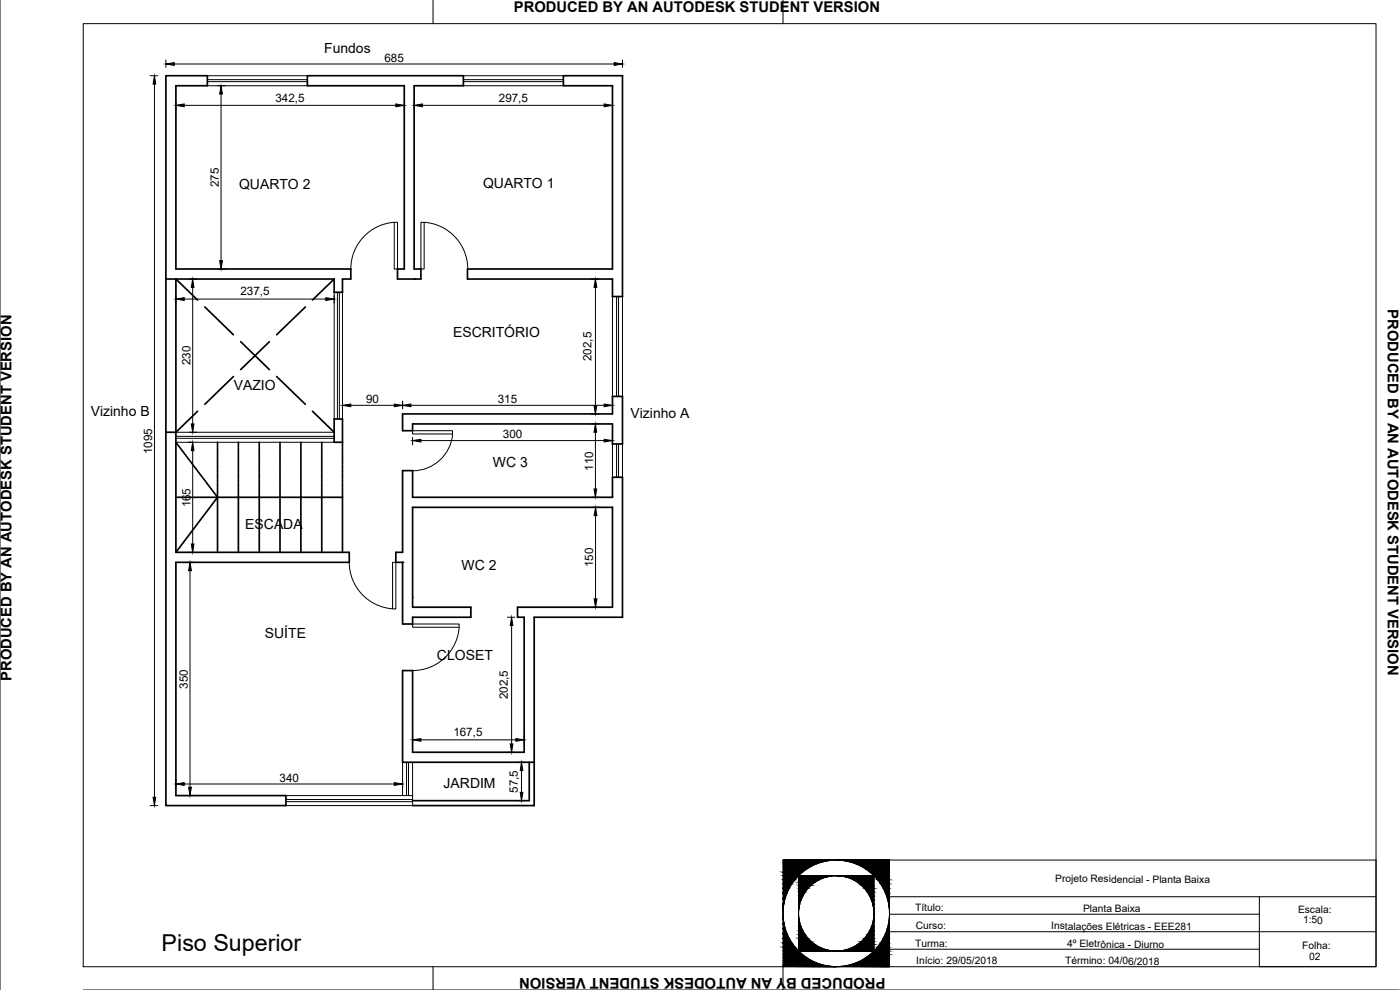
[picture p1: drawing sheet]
<svg xmlns="http://www.w3.org/2000/svg" width="420mm" height="297mm" viewBox="0 0 420 297" stroke-linecap="round" stroke-linejoin="round" font-family="sans-serif">
<!-- layer: Paredes -->
<g fill="none" stroke="#000" stroke-width=".51">
<path d="M92.2 22.7h46.9v3h-14.8v55h2v3h-7v-3h2v-55h-29.1zM169.1 22.7h17.7v66.3h-3v-5.3h-43.5v-3h43.5v-55h-14.7zM49.8 83.7h50.5M59.3 90l-6.5-6.3v82M61.5 92.1l8.6 8.3M91.7 92.1l-8.7 8.3M100.3 83.7v4h2.5v-4h2.5v-3h-52.5v-55h9.4v-3h-12.4v219h36v-3h-33v-70h52v-3h-52M100.3 83.7l-6.5 6.3M70.1 113l-8.6 8.3M72.2 102.5l8.7 8.4M80.9 102.5l-8.7 8.4M83 113l8.7 8.3"/>
<path d="M52.8 132.7l.3 .4M53.2 133.3l.3 .4M53.7 133.9l.3 .4M54.1 134.5l.3 .4M54.6 135.1l.3 .4M55 135.7l.3 .4M55.5 136.3l.3 .4M55.9 136.9l.4 .4M56.4 137.5l.3 .4M56.9 138.1l.2 .4M57.3 138.7l.3 .4M57.7 139.3l.3 .3"/>
<path d="M58.2 139.9l.3 .4M59.3 123.4l-6.5 6.3h-3M65.3 132.7v.6M65.3 133.6v.5M65.3 134.4v.4M65.3 135.1v.5M65.3 135.8v.5M65.3 136.6v.5M65.3 137.3v.5M65.3 138.1v.5M65.3 138.8v.5M65.3 139.6v.5"/>
<path d="M71.5 132.7v.6M71.5 133.6v.5M71.5 134.4v.4M71.5 135.1v.5M71.5 135.8v.5M71.5 136.6v.5M71.5 137.3v.5M71.5 138.1v.5M71.5 138.8v.5M71.5 139.6v.5M77.8 132.7v.6M77.8 133.6v.5"/>
<path d="M77.8 134.4v.4M77.8 135.1v.5M77.8 135.8v.5M77.8 136.6v.5M77.8 137.3v.5M77.8 138.1v.5M77.8 138.8v.5M77.8 139.6v.5M84 132.7v.6M84 133.6v.5M84 134.4v.4M84 135.1v.5"/>
<path d="M84 135.8v.5M84 136.6v.5M84 137.3v.5M84 138.1v.5M84 138.8v.5M84 139.6v.5M90.3 132.7v.6M90.3 133.6v.5M90.3 134.4v.4M90.3 135.1v.5M90.3 135.8v.5M90.3 136.6v.5"/>
<path d="M90.3 137.3v.5M90.3 138.1v.5M90.3 138.8v.5M90.3 139.6v.5M93.8 123.4l6.5 6.3M96.6 132.7v.6M96.6 133.6v.5M96.6 134.4v.4M96.6 135.1v.5M96.6 135.8v.5M96.6 136.6v.5M96.6 137.3v.5"/>
<path d="M96.6 138.1v.5M96.6 138.8v.5M96.6 139.6v.5M102.8 132.7h-2.5v-7h2.5v7.6M102.8 133.6v.5M102.8 134.4v.4M102.8 135.1v.5M102.8 135.8v.5M102.8 136.6v.5M102.8 137.3v.5M102.8 138.1v.5M102.8 138.8v.5"/>
<path d="M102.8 139.6v.5M120.8 124.2h63v-5.3h3v14.3h-3v-6h-60v2h-3zM52.8 149.2h50M58.7 140.4l.3 .5M59.1 141l.3 .5M59.6 141.7l.3 .4M60 142.3l.3 .3M60.5 142.9l.3 .3M60.9 143.5l.3 .3M61.4 144l.3 .4M61.8 144.6l.3 .5M62.3 145.2l.3 .5"/>
<path d="M62.7 145.8l.3 .4M63.2 146.5l.3 .3M63.6 147.1l.4 .3M64.1 147.6l.3 .4M64.6 148.2l.3 .4M65 148.8l.3 .4-12.5 16.5M65.3 140.3v.5M65.3 141.1v.5M65.3 141.8v.6M65.3 142.6v.5M65.3 143.3v.5M65.3 144.1v.5"/>
<path d="M65.3 144.9v.4M65.3 145.6v.5M65.3 146.3v.5M65.3 147.1v.5M65.3 147.8v.5M65.3 148.6v17.1M71.5 140.3v.5M71.5 141.1v.5M71.5 141.8v.6M71.5 142.6v.5M71.5 143.3v.5M71.5 144.1v.5"/>
<path d="M71.5 144.9v.4M71.5 145.6v.5M71.5 146.3v.5M71.5 147.1v.5M71.5 147.8v.5M71.5 148.6v17.1M77.8 140.3v.5M77.8 141.1v.5M77.8 141.8v.6M77.8 142.6v.5M77.8 143.3v.5M77.8 144.1v.5"/>
<path d="M77.8 144.9v.4M77.8 145.6v.5M77.8 146.3v.5M77.8 147.1v.5M77.8 147.8v.5M77.8 148.6v17.1M84 140.3v.5M84 141.1v.5M84 141.8v.6M84 142.6v.5M84 143.3v.5M84 144.1v.5"/>
<path d="M84 144.9v.4M84 145.6v.5M84 146.3v.5M84 147.1v.5M84 147.8v.5M84 148.6v17.1M90.3 140.3v.5M90.3 141.1v.5M90.3 141.8v.6M90.3 142.6v.5M90.3 143.3v.5M90.3 144.1v.5"/>
<path d="M90.3 144.9v.4M90.3 145.6v.5M90.3 146.3v.5M90.3 147.1v.5M90.3 147.8v.5M90.3 148.6v17.1M96.6 140.3v.5M96.6 141.1v.5M96.6 141.8v.6M96.6 142.6v.5M96.6 143.3v.5M96.6 144.1v.5"/>
<path d="M96.6 144.9v.4M96.6 145.6v.5M96.6 146.3v.5M96.6 147.1v.5M96.6 147.8v.5M96.6 148.6v17.1M102.8 140.3v.5M102.8 141.1v.5M102.8 141.8v.6M102.8 142.6v.5M102.8 143.3v.5M102.8 144.1v.5"/>
<path d="M102.8 144.9v.4M102.8 145.6v.5M102.8 146.3v.5M102.8 147.1v.5M102.8 147.8v.5M102.8 148.6v17.1M158.8 228.7v11.5h-35M160.3 228.7h-39.5v-27.5h3v24.5h33.5v-40.5h-2v-3h28.5v-30h-60v30h17.5v3h-17.5v2h-3v-18.5h-2v-3h2v-24.5h3v8h60v-6h3v42h-26.5v56.5h-36.5"/>
</g>
<!-- layer: Portas e Janelas -->
<g fill="none" stroke="#000" stroke-width=".3">
<path d="M62.2 25.7h30M62.2 24.5h30M62.2 22.7h30M62.2 23.9h30M139.1 25.7h30M139.1 24.5h30M139.1 22.7h30M139.1 23.9h30M118.3 66.7a14 14 0 0 0-13 14M118.3 66.7h1v14h-1zM126.3 66.7h1v14h-1zM127.3 66.7a14 14 0 0 1 13.1 14"/>
<path d="M100.3 87.7v38M101.3 87.7v38M101.9 87.7v38M102.8 87.7v38M183.8 89v29.9M185 89v29.9M185.6 89v29.9M186.8 89v29.9M52.8 129.7h47.5M52.8 130.9h47.5M52.8 132.7h47.5M52.8 131.5h47.5"/>
<path d="M123.8 129.2h12v1h-12zM135.8 130.2a12 12 0 0 1-12 11.1M183.8 133.2v10M185 133.2v10M185.6 133.2v10M186.8 133.2v10M104.8 168.7a14 14 0 0 0 13 14M117.8 168.7h1v14h-1zM123.8 179.2h.1M123.8 187.2h14v1h-14zM137.8 188.2a14 14 0 0 1-14 13M85.8 238.7h38"/>
<path d="M85.8 239.9h38M120.8 228.7v10M122 228.7v10M122.6 228.7v10M123.8 228.7v13h-38M85.8 240.5h38"/>
</g>
<!-- layer: Paredes -->
<g fill="#000">
<circle cx="124.3" cy="83.7" r=".25"/>
<circle cx="120.8" cy="168.7" r=".25"/>
</g>
<!-- layer: Cotas -->
<g fill="none" stroke="#000" stroke-width=".3">
<path d="M49.8 18v2.2M52.3 19.2h132M186.8 18v2.2M45.1 22.7h2.2M46.4 25.2v214M52.8 30.6v2.3M55.3 31.6h63.5M65.4 25.7h2.2M66.3 28.2v50M121.3 30.6v2.3M124.3 30.6v2.3M126.8 31.6h54.5"/>
<path d="M183.8 30.6v2.3M52.8 88.7v2.3M55.3 89.7h42.5M56.8 83.7h2.3M57.8 86.2v41M65.4 80.7h2.2M100.3 88.7v2.3M177.4 83.7h2.3M178.7 86.2v35.5M56.6 132.7h1.2M56.8 129.7h2.3M57.8 135.2v28"/>
<path d="M102.8 121.6v1.3M105.3 121.6h13M120.8 120.4v2.2M123.3 121.6h58M123.8 131.2v2.3M126.3 132.2h55M177.4 124.2h2.3M177.4 127.2h2.3M178.7 129.7v17M183.8 120.4v2.2M183.8 131.2v2.3M177.4 149.2h2.3"/>
<path d="M177.5 152.2h2.2M178.7 154.7v25M56 168.7h2.3M56.6 165.7h1.2M57 171.2v65M152.3 185.2h2.2M153.5 187.7v35.5M177.5 182.2h2.2M52.8 234v2.2M55.3 235.2h63M56 238.7h2.3M120.8 234v2.2"/>
<path d="M123.8 220.8v2.2M126.3 222h28.5M152.3 225.7h2.2M155.3 228.7h2.2M156.5 231.2v6.5M157.3 220.8v2.2M45.1 241.7h2.2M155.3 240.2h2.2"/>
</g>
<g fill="#000" stroke="#000" stroke-width=".3">
<path d="M49.8 19.2l2.5-.4v.8zM184.3 18.8l2.5 .4-2.5 .4zM46.4 22.7l.3 2.5h-.8zM52.8 31.6l2.5-.4v.8zM66.3 25.7l.5 2.5h-.9zM118.8 31.2l2.5 .4-2.5 .4zM124.3 31.6l2.5-.4v.8zM181.3 31.2l2.5 .4-2.5 .4zM65.9 78.2h.9l-.5 2.5zM52.8 89.7l2.5-.4v.9zM57.8 83.7l.4 2.5h-.8zM97.8 89.3l2.5 .4-2.5 .5z"/>
<path d="M178.7 83.7l.4 2.5h-.8zM57.4 127.2h.8l-.4 2.5zM57.8 132.7l.4 2.5h-.8zM102.8 121.6l2.5-.4v.8zM118.3 121.2l2.5 .4-2.5 .4zM120.8 121.6l2.5-.4v.8zM123.8 132.2l2.5-.4v.8zM178.3 121.7h.8l-.4 2.5zM178.7 127.2l.4 2.5h-.8zM181.3 131.8l2.5 .4-2.5 .4zM181.3 121.2l2.5 .4-2.5 .4zM178.3 146.7h.8l-.4 2.5z"/>
<path d="M178.7 152.2l.5 2.5h-.9zM57 168.7l.4 2.5h-.8zM57.4 163.2h.8l-.4 2.5zM178.3 179.7h.9l-.5 2.5zM153.5 185.2l.4 2.5h-.8zM45.9 239.2h.8l-.3 2.5zM52.8 235.2l2.5-.4v.9zM56.6 236.2h.8l-.4 2.5zM118.3 234.8l2.5 .4-2.5 .5zM123.8 222l2.5-.4v.8zM153.1 223.2h.8l-.4 2.5zM154.8 221.6l2.5 .4-2.5 .4z"/>
<path d="M156.5 228.7l.4 2.5h-.8zM156.1 237.7h.8l-.4 2.5z"/>
</g>
<!-- layer: 0 -->
<g fill="none" stroke="#000" stroke-width=".3">
<path d="M0 .1v296.9M25 7.1h388v283h-388zM130 .1v7M235 .1v7M235 258h178v32.1h-35v-21M267 258v32.1M239.6 262.7h22.7v22.7h-22.7zM267 279.6h146M267 274.3h111M267 269.1h146M25 297h394.9M130 290.1v6.9"/>
<path d="M235 290.1v6.9M267 284.8h111"/>
<circle cx="251" cy="274" r="16"/>
<circle cx="251" cy="274" r="11.3"/>
</g>
<g fill="#000" stroke="#000" stroke-width=".3">
<path d="M235 272.7v1.4zM235 274.1v1.3zM239.6 272.7v1.4zM239.6 274.1l.1 1.3zM262.2 272.7l.1 1.4zM262.3 274.1l-.1 1.3zM266.9 272.5l.1 .2zM267 274.1l-.1 1.3z"/>
<path d="M235 260l7.1 .8 1.3-.8zM235 260l7.1 .8h-7.1z"/>
<path d="M235 259.3l8.4 .7 1.5-.7zM235 259.3l8.4 .7h-8.4z"/>
<path d="M235 258.8l9.9 .5 1.4-.5zM235 258.8l9.9 .5h-9.9z"/>
<path d="M235 258.4l11.3 .4 1.6-.4zM235 258.4l11.3 .4h-11.3z"/>
<path d="M235 258.1l12.9 .3 1.5-.3zM235 258.1l12.9 .3h-12.9z"/>
<path d="M235 258h16zM235 258l14.4 .1z"/>
<path d="M251 258l16 .1zM251 258l16 .1z"/>
<path d="M252.6 258.1l14.4 .3v-.3zM252.6 258.1l14.4 .3h-12.9z"/>
<path d="M254.1 258.4l12.9 .4v-.4zM254.1 258.4l12.9 .4h-11.4z"/>
<path d="M255.6 258.8l11.4 .5v-.5zM255.6 258.8l11.4 .5h-9.9z"/>
<path d="M257.1 259.3l9.9 .7v-.7zM257.1 259.3l9.9 .7h-8.5z"/>
<path d="M258.5 260l8.5 .8v-.8zM258.5 260l8.5 .8h-7.2z"/>
<path d="M235 272.5v.2zM235 272.5v.2z"/>
<path d="M235 275.4v.2zM235 275.4v.2z"/>
<path d="M235 275.6l.3 1.6zM235 275.6l.3 1.6h-.3z"/>
<path d="M235 271v1.5l.3-1.5zM235 271v1.5z"/>
<path d="M235 277.2l.7 1.5-.4-1.5zM235 277.2l.7 1.5h-.7z"/>
<path d="M235 269.4l.3 1.6 .4-1.6zM235 269.4l.3 1.6h-.3z"/>
<path d="M235 278.7l1.2 1.5-.5-1.5zM235 278.7l1.2 1.5h-1.2z"/>
<path d="M235 268l.7 1.4 .5-1.4zM235 268l.7 1.4h-.7z"/>
<path d="M235 266.5l1.2 1.5 .7-1.5zM235 266.5l1.2 1.5h-1.2z"/>
<path d="M235 265.2l1.9 1.3 .8-1.3zM235 265.2l1.9 1.3h-1.9z"/>
<path d="M235 263.9l2.7 1.3 .9-1.3zM235 263.9l2.7 1.3h-2.7z"/>
<path d="M235 262.7l3.6 1.2 1-1.2zM235 262.7l3.6 1.2h-3.6z"/>
<path d="M239.6 275.4l.4 1.4zM239.6 275.4l.4 1.4h-.4z"/>
<path d="M239.6 271.3l.1 1.4 .3-1.4zM239.6 271.3l.1 1.4z"/>
<path d="M239.6 276.8l.8 1.3-.4-1.3zM239.6 276.8l.8 1.3h-.8z"/>
<path d="M239.6 270l.4 1.3 .4-1.3zM239.6 270l.4 1.3h-.4z"/>
<path d="M239.6 278.1l1.4 1.2-.6-1.2zM239.6 278.1l1.4 1.2h-1.4z"/>
<path d="M235 261.7l4.6 1 1.2-1zM235 261.7l4.6 1h-4.6z"/>
<path d="M239.6 268.8l.8 1.2 .6-1.2zM239.6 268.8l.8 1.2h-.8z"/>
<path d="M239.6 279.3l2.1 1.2-.7-1.2zM239.6 279.3l2.1 1.2h-2.1z"/>
<path d="M239.6 267.6l1.4 1.2 .7-1.2zM239.6 267.6l1.4 1.2h-1.4z"/>
<path d="M235 260.8l5.8 .9 1.3-.9zM235 260.8l5.8 .9h-5.8z"/>
<path d="M239.6 266.6l2.1 1 .8-1zM239.6 266.6l2.1 1h-2.1z"/>
<path d="M239.6 265.6l2.9 1 1-1zM239.6 265.6l2.9 1h-2.9z"/>
<path d="M239.6 264.7l3.9 .9 1.1-.9zM239.6 264.7l3.9 .9h-3.9z"/>
<path d="M239.6 264.1l5 .6 1.1-.6zM239.6 264.1l5 .6h-5z"/>
<path d="M239.6 263.5l6.1 .6 1.3-.6zM239.6 263.5l6.1 .6h-6.1z"/>
<path d="M239.6 263.1l7.4 .4 1.3-.4zM239.6 263.1l7.4 .4h-7.4z"/>
<path d="M239.6 262.8l8.7 .3 1.3-.3zM239.6 262.8l8.7 .3h-8.7z"/>
<path d="M239.6 262.7h11.4zM239.6 262.7l10 .1z"/>
<path d="M251 262.7l11.3 .1zM251 262.7l11.3 .1z"/>
<path d="M252.3 262.8l10 .3v-.3zM252.3 262.8l10 .3h-8.6z"/>
<path d="M253.7 263.1l8.6 .4v-.4zM253.7 263.1l8.6 .4h-7.3z"/>
<path d="M255 263.5l7.3 .6v-.6zM255 263.5l7.3 .6h-6.1z"/>
<path d="M256.2 264.1l6.1 .6v-.6zM256.2 264.1l6.1 .6h-4.9z"/>
<path d="M257.4 264.7l4.9 .9v-.9zM257.4 264.7l4.9 .9h-3.8z"/>
<path d="M258.5 265.6l3.8 1v-1zM258.5 265.6l3.8 1h-2.8z"/>
<path d="M259.5 266.6l2.8 1v-1zM259.5 266.6l2.8 1h-2z"/>
<path d="M260.3 267.6l2 1.2v-1.2zM260.3 267.6l2 1.2h-1.3z"/>
<path d="M261 268.8l1.3 1.2v-1.2zM261 268.8l1.3 1.2h-.8z"/>
<path d="M261.5 270l.8 1.3v-1.3zM261.5 270l.8 1.3h-.3z"/>
<path d="M262 271.3l.3 1.4v-1.4zM262 271.3l.3 1.4z"/>
<path d="M262.2 275.4l.1 1.4zM262.2 275.4l.1 1.4h-.3z"/>
<path d="M262 276.8l.3 1.3v-1.3zM262 276.8l.3 1.3h-.8z"/>
<path d="M261.5 278.1l.8 1.2v-1.2zM261.5 278.1l.8 1.2h-1.3z"/>
<path d="M261 279.3l1.3 1.2v-1.2zM261 279.3l1.3 1.2h-2z"/>
<path d="M266.9 272.5l.1 .2zM266.9 272.7l.1 1.4z"/>
<path d="M259.8 260.8l7.2 .9v-.9zM259.8 260.8l7.2 .9h-5.9z"/>
<path d="M261.1 261.7l5.9 1v-1zM261.1 261.7l5.9 1h-4.7z"/>
<path d="M262.3 262.7l4.7 1.2v-1.2zM262.3 262.7l4.7 1.2h-3.6z"/>
<path d="M263.4 263.9l3.6 1.3v-1.3zM263.4 263.9l3.6 1.3h-2.7z"/>
<path d="M264.3 265.2l2.7 1.3v-1.3zM264.3 265.2l2.7 1.3h-1.9z"/>
<path d="M265.1 266.5l1.9 1.5v-1.5zM265.1 266.5l1.9 1.5h-1.2z"/>
<path d="M265.8 268l1.2 1.4v-1.4zM265.8 268l1.2 1.4h-.7z"/>
<path d="M266.3 269.4l.7 1.6v-1.6zM266.3 269.4l.7 1.6h-.3z"/>
<path d="M266.7 271l.3 1.5v-1.5zM266.7 271l.3 1.5z"/>
<path d="M266.9 275.4l.1 .2zM266.9 275.4l.1 .2z"/>
<path d="M266.9 275.6l.1 1.6zM266.9 275.6l.1 1.6h-.3z"/>
<path d="M266.7 277.2l.3 1.5v-1.5zM266.7 277.2l.3 1.5h-.7z"/>
<path d="M266.3 278.7l.7 1.5v-1.5zM266.3 278.7l.7 1.5h-1.2z"/>
<path d="M235 280.2l1.9 1.4-.7-1.4zM235 280.2l1.9 1.4h-1.9z"/>
<path d="M235 281.6l2.7 1.3-.8-1.3zM235 281.6l2.7 1.3h-2.7z"/>
<path d="M235 282.9l3.6 1.3-.9-1.3zM235 282.9l3.6 1.3h-3.6z"/>
<path d="M235 284.2l4.6 1.1-1-1.1zM235 284.2l4.6 1.1h-4.6z"/>
<path d="M235 285.3l4.6 .1zM235 285.3l4.6 .1z"/>
<path d="M235 285.4l5.8 1-1.2-1zM235 285.4l5.8 1h-5.8z"/>
<path d="M235 286.4l7.1 .9-1.3-.9zM235 286.4l7.1 .9h-7.1z"/>
<path d="M239.6 280.5l2.9 1-.8-1zM239.6 280.5l2.9 1h-2.9z"/>
<path d="M235 287.3l8.4 .9-1.3-.9zM235 287.3l8.4 .9h-8.4z"/>
<path d="M239.6 281.5l3.9 1-1-1zM239.6 281.5l3.9 1h-3.9z"/>
<path d="M235 288.2l9.9 .6-1.5-.6zM235 288.2l9.9 .6h-9.9z"/>
<path d="M239.6 282.5l5 .9-1.1-.9zM239.6 282.5l5 .9h-5z"/>
<path d="M239.6 283.4l6.1 .7-1.1-.7zM239.6 283.4l6.1 .7h-6.1z"/>
<path d="M235 288.8l11.3 .6-1.4-.6zM235 288.8l11.3 .6h-11.3z"/>
<path d="M239.6 284.1l7.4 .5-1.3-.5zM239.6 284.1l7.4 .5h-7.4z"/>
<path d="M235 289.4l12.9 .4-1.6-.4zM235 289.4l12.9 .4h-12.9z"/>
<path d="M239.6 284.6l8.7 .5-1.3-.5zM239.6 284.6l8.7 .5h-8.7z"/>
<path d="M235 289.8l14.4 .2-1.5-.2zM235 289.8l14.4 .2h-14.4z"/>
<path d="M239.6 285.1l10 .2-1.3-.2zM239.6 285.1l10 .2h-10z"/>
<path d="M235 290l16 .1zM235 290l16 .1z"/>
<path d="M239.6 285.3l11.4 .1zM239.6 285.3l11.4 .1z"/>
<path d="M260.3 280.5l2 1v-1zM260.3 280.5l2 1h-2.8z"/>
<path d="M259.5 281.5l2.8 1v-1zM259.5 281.5l2.8 1h-3.8z"/>
<path d="M258.5 282.5l3.8 .9v-.9zM257.4 283.4l1.1-.9 3.8 .9z"/>
<path d="M257.4 283.4l4.9 .7v-.7zM256.2 284.1l1.2-.7 4.9 .7z"/>
<path d="M256.2 284.1l6.1 .5v-.5zM255 284.6l1.2-.5 6.1 .5z"/>
<path d="M255 284.6l7.3 .5v-.5zM253.7 285.1l1.3-.5 7.3 .5z"/>
<path d="M253.7 285.1l8.6 .2v-.2zM252.3 285.3l1.4-.2 8.6 .2z"/>
<path d="M252.3 285.3l10 .1zM251 285.4h11.3z"/>
<path d="M265.8 280.2l1.2 1.4v-1.4zM265.8 280.2l1.2 1.4h-1.9z"/>
<path d="M265.1 281.6l1.9 1.3v-1.3zM265.1 281.6l1.9 1.3h-2.7z"/>
<path d="M264.3 282.9l2.7 1.3v-1.3zM264.3 282.9l2.7 1.3h-3.6z"/>
<path d="M263.4 284.2l3.6 1.1v-1.1zM263.4 284.2l3.6 1.1h-4.7z"/>
<path d="M262.3 285.3l4.7 .1zM262.3 285.3l4.7 .1z"/>
<path d="M262.3 285.4l4.7 1v-1zM261.1 286.4l1.2-1 4.7 1z"/>
<path d="M261.1 286.4l5.9 .9v-.9zM259.8 287.3l1.3-.9 5.9 .9z"/>
<path d="M259.8 287.3l7.2 .9v-.9zM258.5 288.2l1.3-.9 7.2 .9z"/>
<path d="M258.5 288.2l8.5 .6v-.6zM257.1 288.8l1.4-.6 8.5 .6z"/>
<path d="M257.1 288.8l9.9 .6v-.6zM255.6 289.4l1.5-.6 9.9 .6z"/>
<path d="M255.6 289.4l11.4 .4v-.4zM254.1 289.8l1.5-.4 11.4 .4z"/>
<path d="M254.1 289.8l12.9 .2v-.2zM252.6 290l1.5-.2 12.9 .2z"/>
<path d="M252.6 290l14.4 .1zM251 290.1h16z"/>
</g>
<text font-size="7" x="48.5" y="285.4">Piso Superior</text>
<g font-size="4.4">
<text x="154.2" y="3.6">PRODUCED BY AN AUTODESK STUDENT VERSION</text>
<text x="416.5" y="92.8" transform="rotate(90 416.5 92.8)">PRODUCED BY AN AUTODESK STUDENT VERSION</text>
<text x="3.5" y="204.3" transform="rotate(-90 3.5 204.3)">PRODUCED BY AN AUTODESK STUDENT VERSION</text>
<text x="265.7" y="293.6" transform="rotate(-180 265.7 293.6)">PRODUCED BY AN AUTODESK STUDENT VERSION</text>
</g>
<g font-size="4.2">
<text x="97.3" y="15.9">Fundos</text>
<text x="71.8" y="56.7">QUARTO 2</text>
<text x="145" y="56.5">QUARTO 1</text>
<text x="136" y="101.2">ESCRITÓRIO</text>
<text x="70.1" y="117.2">VAZIO</text>
<text x="27.2" y="125">Vizinho B</text>
<text x="189.2" y="125.4">Vizinho A</text>
<text x="148" y="140.1">WC 3</text>
<text x="73.6" y="158.9">ESCADA</text>
<text x="138.5" y="170.9">WC 2</text>
<text x="79.5" y="191.5">SUÍTE</text>
<text x="131.1" y="197.9">CLOSET</text>
<text x="133.1" y="236.3">JARDIM</text>
</g>
<g font-size="3.5">
<text x="115.4" y="18.5">685</text>
<text x="82.7" y="30.5">342,5</text>
<text x="149.7" y="30.5">297,5</text>
<text x="65.7" y="56.1" transform="rotate(-90 65.7 56.1)">275</text>
<text x="72.2" y="88.6">237,5</text>
<text x="57.1" y="109.6" transform="rotate(-90 57.1 109.6)">230</text>
<text x="177.5" y="108.3" transform="rotate(-90 177.5 108.3)">202,5</text>
<text x="109.9" y="121">90</text>
<text x="149.4" y="121">315</text>
<text x="150.9" y="131.6">300</text>
<text x="45.7" y="136.2" transform="rotate(-90 45.7 136.2)">1095</text>
<text x="178" y="141.2" transform="rotate(-90 178 141.2)">110</text>
<text x="57.1" y="152.3" transform="rotate(-90 57.1 152.3)">165</text>
<text x="178.1" y="170.3" transform="rotate(-90 178.1 170.3)">150</text>
<text x="56.3" y="206.6" transform="rotate(-90 56.3 206.6)">350</text>
<text x="152.4" y="209.8" transform="rotate(-90 152.4 209.8)">202,5</text>
<text x="136.1" y="220.9">167,5</text>
<text x="83.9" y="234.6">340</text>
<text x="155.4" y="237.9" transform="rotate(-90 155.4 237.9)">57,5</text>
</g>
<g font-size="3.1">
<text x="316.7" y="264.7">Projeto Residencial - Planta Baixa</text>
<text x="274.7" y="273.4">Título:</text>
<text x="325.1" y="273.5">Planta Baixa</text>
<text x="389.6" y="273.8">Escala:</text>
<text x="274.8" y="278.8">Curso:</text>
<text x="315.5" y="278.9">Instalações Elétricas - EEE281</text>
<text x="391.1" y="277.1">1:50</text>
<text x="274.7" y="284.1">Turma:</text>
<text x="320.3" y="284.3">4º Eletrônica - Diurno</text>
<text x="390.8" y="284.7">Folha:</text>
<text x="392.9" y="287.9" transform="rotate(1 392.9 287.9)">02</text>
<text x="275" y="289.3">Início: 29/05/2018</text>
<text x="319.7" y="289.3">Término: 04/06/2018</text>
</g>
</svg>
